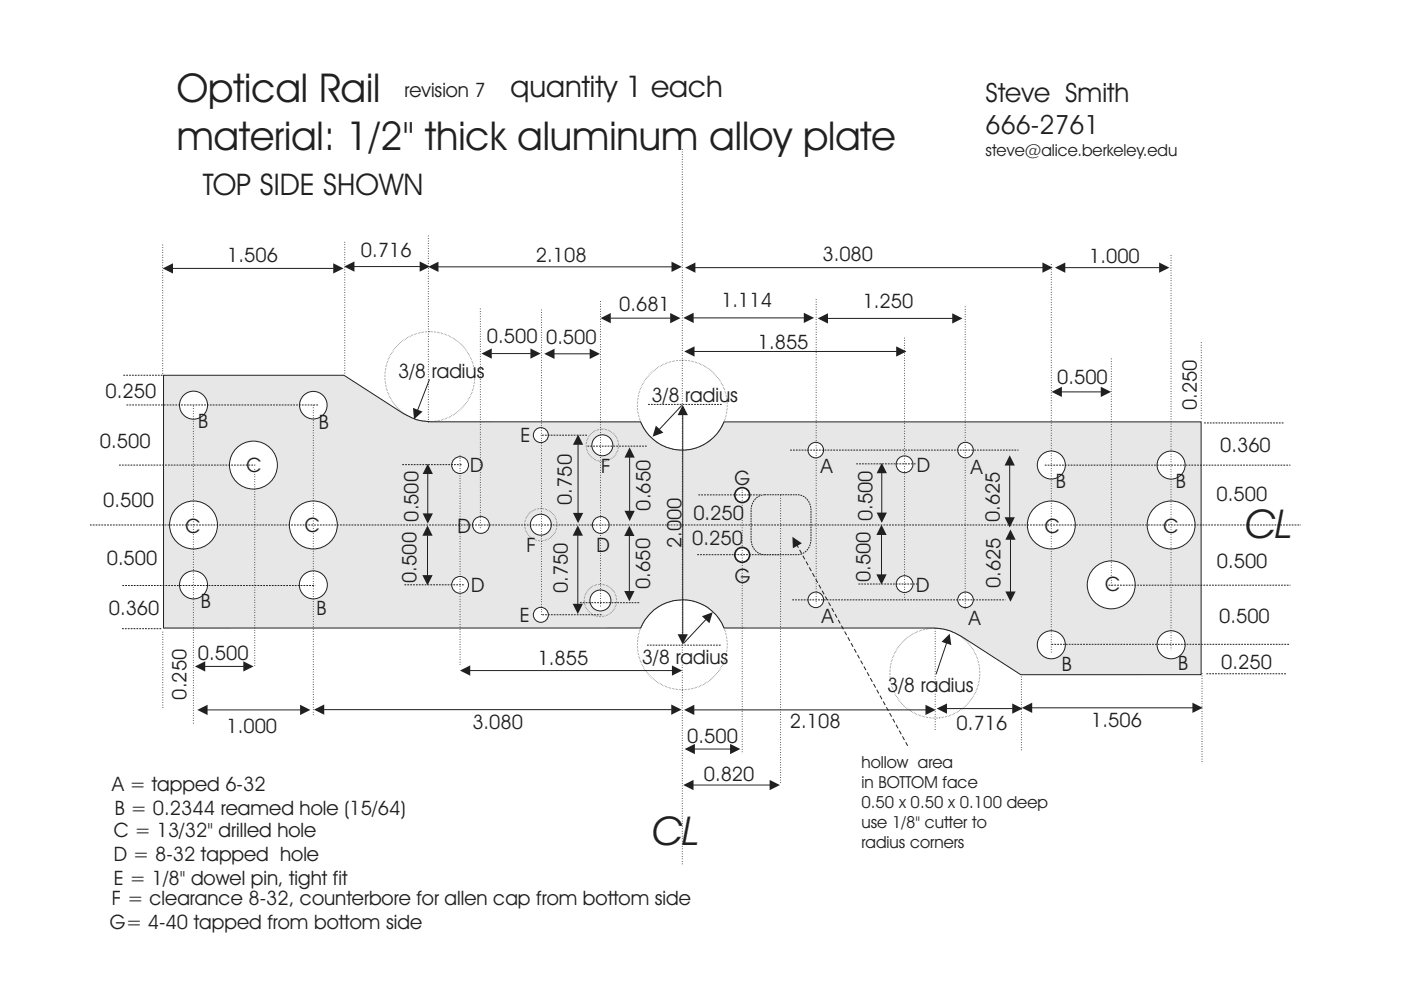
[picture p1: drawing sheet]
<svg xmlns="http://www.w3.org/2000/svg" width="297mm" height="210mm" viewBox="0 0 297 210" stroke-linecap="round" stroke-linejoin="round" font-family="sans-serif">
<path d="M34.7 79.6h38.2l12.7 8.1a10.6 10.6 0 0 0 5.7 1.7h44.5a9.5 9.5 0 0 0 8.9 6 9.5 9.5 0 0 0 8.8-5.9h101.2v53.5l-38.3 .1-12.6-8.2a11.1 11.1 0 0 0-5.8-1.7h-44.5a9.5 9.5 0 0 0-8.8-6 9.5 9.5 0 0 0-8.9 6h-101.1z" fill-rule="evenodd" fill="#e6e7e9"/>
<path d="M34.7 79.6h38.2l12.7 8.1a10.6 10.6 0 0 0 5.7 1.7h44.5a9.5 9.5 0 0 0 8.9 6 9.5 9.5 0 0 0 8.8-5.9h101.2v53.5l-38.3 .1-12.6-8.2a11.1 11.1 0 0 0-5.8-1.7h-44.5a9.5 9.5 0 0 0-8.8-6 9.5 9.5 0 0 0-8.9 6h-101.1z" fill="none" stroke="#231f20" stroke-width=".21"/>
<circle cx="114.7" cy="92.3" r="1.59" fill="#fff"/>
<circle cx="114.7" cy="92.3" r="1.59" fill="none" stroke="#231f20" stroke-width=".21"/>
<circle cx="114.7" cy="130.4" r="1.59" fill="#fff"/>
<circle cx="114.7" cy="130.4" r="1.59" fill="none" stroke="#231f20" stroke-width=".21"/>
<circle cx="102" cy="111.3" r="1.78" fill="#fff"/>
<circle cx="102" cy="111.3" r="1.78" fill="none" stroke="#231f20" stroke-width=".21"/>
<circle cx="97.5" cy="98.6" r="1.78" fill="#fff"/>
<circle cx="97.5" cy="98.6" r="1.78" fill="none" stroke="#231f20" stroke-width=".21"/>
<circle cx="191.8" cy="98.4" r="1.78" fill="#fff"/>
<circle cx="191.8" cy="98.4" r="1.78" fill="none" stroke="#231f20" stroke-width=".21"/>
<circle cx="97.5" cy="124" r="1.78" fill="#fff"/>
<circle cx="97.5" cy="124" r="1.78" fill="none" stroke="#231f20" stroke-width=".21"/>
<circle cx="191.8" cy="123.8" r="1.78" fill="#fff"/>
<circle cx="191.8" cy="123.8" r="1.78" fill="none" stroke="#231f20" stroke-width=".21"/>
<circle cx="127.4" cy="111.3" r="1.78" fill="#fff"/>
<circle cx="127.4" cy="111.3" r="1.78" fill="none" stroke="#231f20" stroke-width=".21"/>
<circle cx="173" cy="127.2" r="1.65" fill="#fff"/>
<circle cx="173" cy="127.2" r="1.65" fill="none" stroke="#231f20" stroke-width=".21"/>
<circle cx="173" cy="95.4" r="1.65" fill="#fff"/>
<circle cx="173" cy="95.4" r="1.65" fill="none" stroke="#231f20" stroke-width=".21"/>
<circle cx="204.7" cy="127.2" r="1.65" fill="#fff"/>
<circle cx="204.7" cy="127.2" r="1.65" fill="none" stroke="#231f20" stroke-width=".21"/>
<circle cx="204.7" cy="95.4" r="1.65" fill="#fff"/>
<circle cx="204.7" cy="95.4" r="1.65" fill="none" stroke="#231f20" stroke-width=".21"/>
<circle cx="41" cy="85.9" r="2.97" fill="#fff"/>
<circle cx="41" cy="85.9" r="2.97" fill="none" stroke="#231f20" stroke-width=".21"/>
<circle cx="41" cy="124" r="2.97" fill="#fff"/>
<circle cx="41" cy="124" r="2.97" fill="none" stroke="#231f20" stroke-width=".21"/>
<circle cx="66.4" cy="124" r="2.97" fill="#fff"/>
<circle cx="66.4" cy="124" r="2.97" fill="none" stroke="#231f20" stroke-width=".21"/>
<circle cx="53.7" cy="98.6" r="5.1" fill="#fff"/>
<circle cx="53.7" cy="98.6" r="5.1" fill="none" stroke="#231f20" stroke-width=".21"/>
<circle cx="41" cy="111.3" r="5.1" fill="#fff"/>
<circle cx="41" cy="111.3" r="5.1" fill="none" stroke="#231f20" stroke-width=".21"/>
<circle cx="114.7" cy="111.2" r="2.22" fill="#fff"/>
<circle cx="114.7" cy="111.2" r="2.22" fill="none" stroke="#231f20" stroke-width=".21"/>
<g fill="none" stroke="#231f20" stroke-width=".21" stroke-dasharray=".1 .2" stroke-linecap="butt">
<circle cx="127.7" cy="94.4" r="3.4"/>
<circle cx="114.7" cy="111.2" r="3.4"/>
<circle cx="127.3" cy="127.3" r="3.4"/>
</g>
<circle cx="66.4" cy="111.3" r="5.1" fill="#fff"/>
<circle cx="66.4" cy="111.3" r="5.1" fill="none" stroke="#231f20" stroke-width=".21"/>
<circle cx="222.9" cy="136.7" r="2.97" fill="#fff"/>
<circle cx="222.9" cy="136.7" r="2.97" fill="none" stroke="#231f20" stroke-width=".21"/>
<circle cx="222.9" cy="98.6" r="2.97" fill="#fff"/>
<circle cx="222.9" cy="98.6" r="2.97" fill="none" stroke="#231f20" stroke-width=".21"/>
<circle cx="248.3" cy="98.6" r="2.97" fill="#fff"/>
<circle cx="248.3" cy="98.6" r="2.97" fill="none" stroke="#231f20" stroke-width=".21"/>
<circle cx="248.3" cy="136.7" r="2.97" fill="#fff"/>
<circle cx="248.3" cy="136.7" r="2.97" fill="none" stroke="#231f20" stroke-width=".21"/>
<circle cx="222.9" cy="111.3" r="5.1" fill="#fff"/>
<circle cx="222.9" cy="111.3" r="5.1" fill="none" stroke="#231f20" stroke-width=".21"/>
<circle cx="248.3" cy="111.3" r="5.1" fill="#fff"/>
<circle cx="248.3" cy="111.3" r="5.1" fill="none" stroke="#231f20" stroke-width=".21"/>
<circle cx="235.6" cy="124" r="5.1" fill="#fff"/>
<g fill="none" stroke="#231f20" stroke-width=".21">
<path d="M144.6 86l-4.8 5.1"/>
<circle cx="235.6" cy="124" r="5.1"/>
</g>
<g fill="none" stroke="#231f20" stroke-width=".21" stroke-dasharray=".1 .2" stroke-linecap="butt">
<circle cx="91.1" cy="79.8" r="9.5"/>
<circle cx="144.7" cy="85.9" r="9.5"/>
<circle cx="144.7" cy="136.7" r="9.5"/>
<circle cx="198.2" cy="142.7" r="9.5"/>
</g>
<g fill="none" stroke="#231f20" stroke-width=".21" stroke-dasharray=".4 .2" stroke-linecap="butt">
<path d="M26.2 79.6h8.3M25.2 98.6h28.9M97.9 98.5h-12.7M124.5 92.3h-9.8M137.4 85.7h15.8M167.5 95.4h48.5M194.1 98.3h-12.7M221.5 98.6h52.1M255.3 89.7h16.9M25.9 133.3h8.4M25.9 124.1h40.9M98.3 124h-12.7"/>
<path d="M127.5 130.3h-12.7M137.2 136.8h15.8M168 127.2h45.2M194.6 123.8h-12.7M222.9 136.6h50.4M235 124.1h38.6M255.8 142.9h16.9"/>
</g>
<g fill="none" stroke="#231f20" stroke-width=".21" stroke-dasharray=".2 .4" stroke-linecap="butt">
<path d="M144.7 31.6v151.9M34.5 51.9v27.7M73.1 51.3v27.9M90.8 50v39.6M222.9 56v82.4M248.3 54.1v83.8M101.8 65.4v46.6M114.8 65.6v65M173 63.4v64.6M191.8 71.6v55.6M204.6 65v64.1M235.6 76v48.4"/>
<path d="M254.7 72.6v16.5M41 86v67.4M54 99.4v42M97.5 96.6v44.4M34.5 133.9v16.6M198.3 133.2v21.9M216.6 143.5v15.8M254.9 142.7v19.3"/>
</g>
<path d="M139.1 90.3l1.5 1.4-2.2 .9z" fill="#231f20"/>
<path d="M91.1 80.5l-2.6 6.5" fill="none" stroke="#231f20" stroke-width=".21"/>
<path d="M87.6 86.5l2 .8-1.8 1.6z" fill="#231f20"/>
<path d="M149.7 131.3l-4.8 5.1" fill="none" stroke="#231f20" stroke-width=".21"/>
<path d="M148.8 130.7l2.3-.9-.7 2.3z" fill="#231f20"/>
<path d="M200.7 136.3l-2.2 6.7" fill="none" stroke="#231f20" stroke-width=".21"/>
<path d="M199.6 136.1l1.8-1.7 .3 2.4z" fill="#231f20"/>
<path d="M147 67.4h23.5" fill="none" stroke="#231f20" stroke-width=".21"/>
<g fill="#231f20">
<path d="M144.9 67.4l2.2-1.1v2.2z"/>
<path d="M170.4 66.3l2.2 1.1-2.2 1.1z"/>
</g>
<path d="M147.1 74.5h43" fill="none" stroke="#231f20" stroke-width=".21"/>
<g fill="#231f20">
<path d="M145.1 74.5l2.1-1.1v2.2z"/>
<path d="M190 73.4l2.2 1.1-2.2 1.1z"/>
</g>
<path d="M99.6 142.2h43" fill="none" stroke="#231f20" stroke-width=".21"/>
<g fill="#231f20">
<path d="M97.5 142.2l2.2-1.1v2.2z"/>
<path d="M142.5 141.1l2.1 1.1-2.1 1.1z"/>
</g>
<path d="M129.4 67.5h12.8" fill="none" stroke="#231f20" stroke-width=".21"/>
<g fill="#231f20">
<path d="M127.3 67.5l2.2-1.1v2.1z"/>
<path d="M142.1 66.4l2.2 1.1-2.2 1z"/>
</g>
<path d="M117.5 75h7.6" fill="none" stroke="#231f20" stroke-width=".21"/>
<g fill="#231f20">
<path d="M115.4 75l2.2-1.1v2.2z"/>
<path d="M125 73.9l2.2 1.1-2.2 1.1z"/>
</g>
<path d="M147.2 158.8h7.7" fill="none" stroke="#231f20" stroke-width=".21"/>
<g fill="#231f20">
<path d="M145.2 158.8l2.1-1.1v2.2z"/>
<path d="M154.8 157.7l2.2 1.1-2.2 1.1z"/>
</g>
<path d="M146.9 166.4h16.4" fill="none" stroke="#231f20" stroke-width=".21"/>
<g fill="#231f20">
<path d="M144.9 166.4l2.1-1v2.1z"/>
<path d="M163.2 165.4l2.2 1-2.2 1.1z"/>
</g>
<path d="M75 56.5h14.1" fill="none" stroke="#231f20" stroke-width=".21"/>
<g fill="#231f20">
<path d="M73 56.5l2.1-1.1v2.2z"/>
<path d="M89 55.4l2.2 1.1-2.2 1.1z"/>
</g>
<path d="M200.7 150.2h14" fill="none" stroke="#231f20" stroke-width=".21"/>
<g fill="#231f20">
<path d="M198.6 150.2l2.2-1v2.1z"/>
<path d="M214.6 149.2l2.2 1-2.2 1.1z"/>
</g>
<path d="M218.7 150.1h34.2" fill="none" stroke="#231f20" stroke-width=".21"/>
<g fill="#231f20">
<path d="M216.7 150.1l2.1-1.1v2.2z"/>
<path d="M252.8 149l2.2 1.1-2.2 1.1z"/>
</g>
<path d="M36.6 56.9h34.2" fill="none" stroke="#231f20" stroke-width=".21"/>
<g fill="#231f20">
<path d="M34.5 56.9l2.2-1.1v2.2z"/>
<path d="M70.7 55.8l2.1 1.1-2.1 1.1z"/>
</g>
<path d="M104.1 75h8.5" fill="none" stroke="#231f20" stroke-width=".21"/>
<g fill="#231f20">
<path d="M102.1 75l2.2-1.1v2.2z"/>
<path d="M112.5 73.9l2.1 1.1-2.1 1.1z"/>
</g>
<path d="M92.9 56.6h49.6" fill="none" stroke="#231f20" stroke-width=".21"/>
<g fill="#231f20">
<path d="M90.8 56.6l2.2-1.1v2.2z"/>
<path d="M142.4 55.5l2.2 1.1-2.2 1.1z"/>
</g>
<path d="M147.1 150.5h49.2" fill="none" stroke="#231f20" stroke-width=".21"/>
<g fill="#231f20">
<path d="M145 150.5l2.2-1.1v2.2z"/>
<path d="M196.2 149.4l2.2 1.1-2.2 1.1z"/>
</g>
<path d="M175.4 67.5h26.6" fill="none" stroke="#231f20" stroke-width=".21"/>
<g fill="#231f20">
<path d="M173.4 67.5l2.2-1.1v2.2z"/>
<path d="M201.9 66.4l2.2 1.1-2.2 1.1z"/>
</g>
<path d="M225.7 56.7h20.2" fill="none" stroke="#231f20" stroke-width=".21"/>
<g fill="#231f20">
<path d="M223.7 56.7l2.2-1v2.1z"/>
<path d="M245.8 55.7l2.1 1-2.1 1.1z"/>
</g>
<path d="M225 83.1h8.5" fill="none" stroke="#231f20" stroke-width=".21"/>
<g fill="#231f20">
<path d="M223 83.1l2.1-1.1v2.2z"/>
<path d="M233.4 82l2.2 1.1-2.2 1.1z"/>
</g>
<path d="M147.3 56.7h73.8" fill="none" stroke="#231f20" stroke-width=".21"/>
<g fill="#231f20">
<path d="M145.3 56.7l2.1-1v2.1z"/>
<path d="M221 55.7l2.2 1-2.2 1.1z"/>
</g>
<path d="M68.6 150.5h73.8" fill="none" stroke="#231f20" stroke-width=".21"/>
<g fill="#231f20">
<path d="M66.6 150.5l2.1-1.1v2.2z"/>
<path d="M142.3 149.4l2.2 1.1-2.2 1.1z"/>
</g>
<path d="M43.9 150.5h19.8" fill="none" stroke="#231f20" stroke-width=".21"/>
<g fill="#231f20">
<path d="M41.8 150.5l2.2-1.1v2.2z"/>
<path d="M63.6 149.4l2.2 1.1-2.2 1.1z"/>
</g>
<path d="M43.4 141.3h8.3" fill="none" stroke="#231f20" stroke-width=".21"/>
<g fill="#231f20">
<path d="M41.3 141.3l2.2-1.1v2.2z"/>
<path d="M51.6 140.2l2.2 1.1-2.2 1.1z"/>
</g>
<path d="M214.1 98.6v11.2" fill="none" stroke="#231f20" stroke-width=".21"/>
<g fill="#231f20">
<path d="M213 109.7h2.2l-1.1 2.1z"/>
<path d="M214.1 96.5l1.1 2.2h-2.2z"/>
</g>
<path d="M122.6 94.2v14.7" fill="none" stroke="#231f20" stroke-width=".21"/>
<g fill="#231f20">
<path d="M121.5 108.7h2.1l-1 2.2z"/>
<path d="M122.6 92.1l1 2.2h-2.1z"/>
</g>
<path d="M90.7 100.4v8.6" fill="none" stroke="#231f20" stroke-width=".21"/>
<g fill="#231f20">
<path d="M89.6 108.8h2.2l-1.1 2.2z"/>
<path d="M90.7 98.3l1.1 2.2h-2.2z"/>
</g>
<path d="M187 100.2v8.6" fill="none" stroke="#231f20" stroke-width=".21"/>
<g fill="#231f20">
<path d="M185.9 108.7h2.1l-1 2.2z"/>
<path d="M187 98.2l1 2.1h-2.1z"/>
</g>
<path d="M90.6 113.5v8.6" fill="none" stroke="#231f20" stroke-width=".21"/>
<g fill="#231f20">
<path d="M89.6 121.9h2.1l-1.1 2.2z"/>
<path d="M90.6 111.4l1.1 2.2h-2.1z"/>
</g>
<path d="M186.9 113.3v8.6" fill="none" stroke="#231f20" stroke-width=".21"/>
<g fill="#231f20">
<path d="M185.8 121.8h2.2l-1.1 2.1z"/>
<path d="M186.9 111.2l1.1 2.2h-2.2z"/>
</g>
<path d="M122.5 113.5v14.6" fill="none" stroke="#231f20" stroke-width=".21"/>
<g fill="#231f20">
<path d="M121.4 128h2.2l-1.1 2.2z"/>
<path d="M122.5 111.4l1.1 2.2h-2.2z"/>
</g>
<path d="M144.8 87.9v46.7" fill="none" stroke="#231f20" stroke-width=".21"/>
<g fill="#231f20">
<path d="M143.7 134.5h2.1l-1 2.1z"/>
<path d="M144.8 85.8l1 2.2h-2.1z"/>
</g>
<path d="M214.2 114.3v11.2" fill="none" stroke="#231f20" stroke-width=".21"/>
<g fill="#231f20">
<path d="M213.2 125.4h2.1l-1.1 2.2z"/>
<path d="M214.2 112.3l1.1 2.1h-2.1z"/>
</g>
<circle cx="127.7" cy="94.4" r="2.22" fill="#fff"/>
<circle cx="127.7" cy="94.4" r="2.22" fill="none" stroke="#231f20" stroke-width=".21"/>
<circle cx="127.3" cy="127.3" r="2.22" fill="#fff"/>
<g fill="none" stroke="#231f20" stroke-width=".21">
<path d="M133.5 96.9v11.5"/>
<circle cx="127.3" cy="127.3" r="2.22"/>
</g>
<path d="M137.1 94.6h-12.7M135.5 127.8h-12.7" fill="none" stroke="#231f20" stroke-width=".21" stroke-dasharray=".4 .2" stroke-linecap="butt"/>
<g fill="#231f20">
<path d="M132.4 108.3h2.2l-1.1 2.2z"/>
<path d="M133.5 94.8l1.1 2.2h-2.2z"/>
</g>
<path d="M133.4 113.5v11.9" fill="none" stroke="#231f20" stroke-width=".21"/>
<g fill="#231f20">
<path d="M132.3 125.3h2.2l-1.1 2.2z"/>
<path d="M133.4 111.5l1.1 2.1h-2.2z"/>
</g>
<path d="M127.3 63.9v64.7" fill="none" stroke="#231f20" stroke-width=".21" stroke-dasharray=".2 .4" stroke-linecap="butt"/>
<circle cx="66.4" cy="85.9" r="2.92" fill="#fff"/>
<circle cx="66.4" cy="85.9" r="2.92" fill="none" stroke="#231f20" stroke-width=".21"/>
<circle cx="157.4" cy="105" r="1.57" fill="#fff"/>
<circle cx="157.4" cy="105" r="1.57" fill="none" stroke="#231f20" stroke-width=".36"/>
<circle cx="157.4" cy="117.6" r="1.57" fill="#fff"/>
<circle cx="157.4" cy="117.6" r="1.57" fill="none" stroke="#231f20" stroke-width=".36"/>
<path d="M157.4 103.8v56.1" fill="none" stroke="#231f20" stroke-width=".21" stroke-dasharray=".2 .4" stroke-linecap="butt"/>
<path d="M161.2 104.9h-13.1M165.3 117.6h-17.5" fill="none" stroke="#231f20" stroke-width=".21" stroke-dasharray=".4 .2" stroke-linecap="butt"/>
<path d="M160.3 105.6l1.1-.6 .7-.1h7a3 3 0 0 1 2.8 3.3v6.1a3.1 3.1 0 0 1-2.8 3.3h-7a3 3 0 0 1-2.9-3.3v-6.1a3.5 3.5 0 0 1 1.1-2.6z" fill-rule="evenodd" fill="#e6e7e9"/>
<path d="M19.1 111.3h256.7M160.3 105.6l1.1-.6 .7-.1h7a3 3 0 0 1 2.8 3.3v6.1a3.1 3.1 0 0 1-2.8 3.3h-7a3 3 0 0 1-2.9-3.3v-6.1a3.5 3.5 0 0 1 1.1-2.6z" fill="none" stroke="#231f20" stroke-width=".21" stroke-dasharray=".4 .2" stroke-linecap="butt"/>
<path d="M165.5 105v61.3" fill="none" stroke="#231f20" stroke-width=".21" stroke-dasharray=".2 .4" stroke-linecap="butt"/>
<path d="M192.4 158.1l-23.4-42.5" fill="none" stroke="#231f20" stroke-width=".21" stroke-dasharray=".9 .5" stroke-linecap="butt"/>
<path d="M168 113.8l2 1.4-1.9 1z" fill="#231f20"/>
<path d="M26.8 85.9h40.7" fill="none" stroke="#231f20" stroke-width=".21" stroke-dasharray=".4 .2" stroke-linecap="butt"/>
<path d="M66.4 85.9v65.7" fill="none" stroke="#231f20" stroke-width=".21" stroke-dasharray=".2 .4" stroke-linecap="butt"/>
<g font-size="8.5" fill="#231f20">
<text x="37.5" y="21.6">Optical Rail</text>
<text x="37.5" y="31.7">material: 1/2&quot; thick aluminum alloy plate</text>
<text x="264.1" y="114">CL</text>
<text x="138.4" y="179.2">CL</text>
</g>
<g font-size="6.3" fill="#231f20">
<text x="108.3" y="20.5">quantity 1 each</text>
<text x="43" y="41.4">TOP SIDE SHOWN</text>
</g>
<g font-size="5.6" fill="#231f20">
<text x="209" y="21.7">Steve Smith</text>
<text x="209" y="28.4">666-2761</text>
</g>
<g font-size="4.2" fill="#231f20">
<text x="85.8" y="20.6">revision 7</text>
<text x="48.2" y="55.6">1.506</text>
<text x="76.5" y="54.6">0.716</text>
<text x="113.6" y="55.5">2.108</text>
<text x="174.4" y="55.3">3.080</text>
<text x="230.9" y="55.7">1.000</text>
<text x="131.3" y="65.9">0.681</text>
<text x="152.9" y="65.2">1.114</text>
<text x="182.9" y="65.3">1.250</text>
<text x="103.2" y="72.7">0.500</text>
<text x="115.8" y="73">0.500</text>
<text x="160.7" y="73.9">1.855</text>
<text x="84.4" y="80.2">3/8 radius</text>
<text x="224.1" y="81.5">0.500</text>
<text x="22.4" y="84.4">0.250</text>
<text x="138.1" y="85.3">3/8 radius</text>
<text x="253.7" y="87" transform="rotate(-90 253.7 87)">0.250</text>
<text x="21.2" y="95.1">0.500</text>
<text x="42" y="90.7">B</text>
<text x="67.6" y="91">B</text>
<text x="110.3" y="93.8">E</text>
<text x="258.7" y="95.7">0.360</text>
<text x="52.3" y="100">C</text>
<text x="99.7" y="100.1">D</text>
<text x="127.5" y="100.4">F</text>
<text x="174" y="100.3">A</text>
<text x="194.4" y="100.2">D</text>
<text x="205.8" y="100.5">A</text>
<text x="21.9" y="107.4">0.500</text>
<text x="121.3" y="107" transform="rotate(-90 121.3 107)">0.750</text>
<text x="155.8" y="102.7">G</text>
<text x="223.8" y="103.5">B</text>
<text x="249.3" y="103.5">B</text>
<text x="257.9" y="106.2">0.500</text>
<text x="39.3" y="113">C</text>
<text x="64.6" y="112.8">C</text>
<text x="88.7" y="110.6" transform="rotate(-90 88.7 110.6)">0.500</text>
<text x="97" y="112.9">D</text>
<text x="137.9" y="108.2" transform="rotate(-90 137.9 108.2)">0.650</text>
<text x="147" y="110.4">0.250</text>
<text x="185" y="110.5" transform="rotate(-90 185 110.5)">0.500</text>
<text x="212" y="110.7" transform="rotate(-90 212 110.7)">0.625</text>
<text x="221.5" y="112.9">C</text>
<text x="246.7" y="112.9">C</text>
<text x="22.6" y="119.7">0.500</text>
<text x="111.6" y="117.1">F</text>
<text x="126.5" y="117.1">D</text>
<text x="144.5" y="116.2" transform="rotate(-90 144.5 116.2)">2.000</text>
<text x="146.8" y="115.6">0.250</text>
<text x="88.3" y="123.6" transform="rotate(-90 88.3 123.6)">0.500</text>
<text x="99.9" y="125.4">D</text>
<text x="120.4" y="125.8" transform="rotate(-90 120.4 125.8)">0.750</text>
<text x="137.9" y="124.9" transform="rotate(-90 137.9 124.9)">0.650</text>
<text x="155.8" y="123.6">G</text>
<text x="184.6" y="123.4" transform="rotate(-90 184.6 123.4)">0.500</text>
<text x="194.3" y="125.6">D</text>
<text x="212.1" y="124.7" transform="rotate(-90 212.1 124.7)">0.625</text>
<text x="234.3" y="125.4">C</text>
<text x="258" y="120.5">0.500</text>
<text x="23.1" y="130.4">0.360</text>
<text x="42.6" y="128.9">B</text>
<text x="67.1" y="130.4">B</text>
<text x="110.2" y="131.9">E</text>
<text x="126.4" y="128.8">F</text>
<text x="174.3" y="132">A</text>
<text x="205.4" y="132.4">A</text>
<text x="258.5" y="132.1">0.500</text>
<text x="42" y="139.9">0.500</text>
<text x="114" y="140.9">1.855</text>
<text x="136.1" y="140.8">3/8 radius</text>
<text x="225.2" y="142.3">B</text>
<text x="249.8" y="142.1">B</text>
<text x="258.9" y="141.9">0.250</text>
<text x="39.5" y="148.3" transform="rotate(-90 39.5 148.3)">0.250</text>
<text x="188.1" y="146.6">3/8 radius</text>
<text x="48" y="155.3">1.000</text>
<text x="100.2" y="154.7">3.080</text>
<text x="167.5" y="154.3">2.108</text>
<text x="202.8" y="154.7">0.716</text>
<text x="231.4" y="154.1">1.506</text>
<text x="145.7" y="157.5">0.500</text>
<text x="23.8" y="167.6">A = tapped 6-32</text>
<text x="149.2" y="165.7">0.820</text>
<text x="24.3" y="172.8">B = 0.2344 reamed hole (15/64)</text>
<text x="24.1" y="177.5">C = 13/32&quot; drilled hole</text>
<text x="24.1" y="182.6">D = 8-32 tapped hole</text>
<text x="23.7" y="191.9">F = clearance 8-32, counterbore for allen cap from bottom side</text>
<text x="24.1" y="187.7">E = 1/8&quot; dowel pin, tight fit</text>
<text x="23.3" y="196.9">G= 4-40 tapped from bottom side</text>
</g>
<g font-size="3.5" fill="#231f20">
<text x="209" y="33.2">steve@alice.berkeley.edu</text>
<text x="182.6" y="162.9">hollow area</text>
<text x="182.6" y="167.1">in BOTTOM face</text>
<text x="182.6" y="171.4">0.50 x 0.50 x 0.100 deep</text>
<text x="182.6" y="175.6">use 1/8&quot; cutter to</text>
<text x="182.6" y="179.8">radius corners</text>
</g>
</svg>
